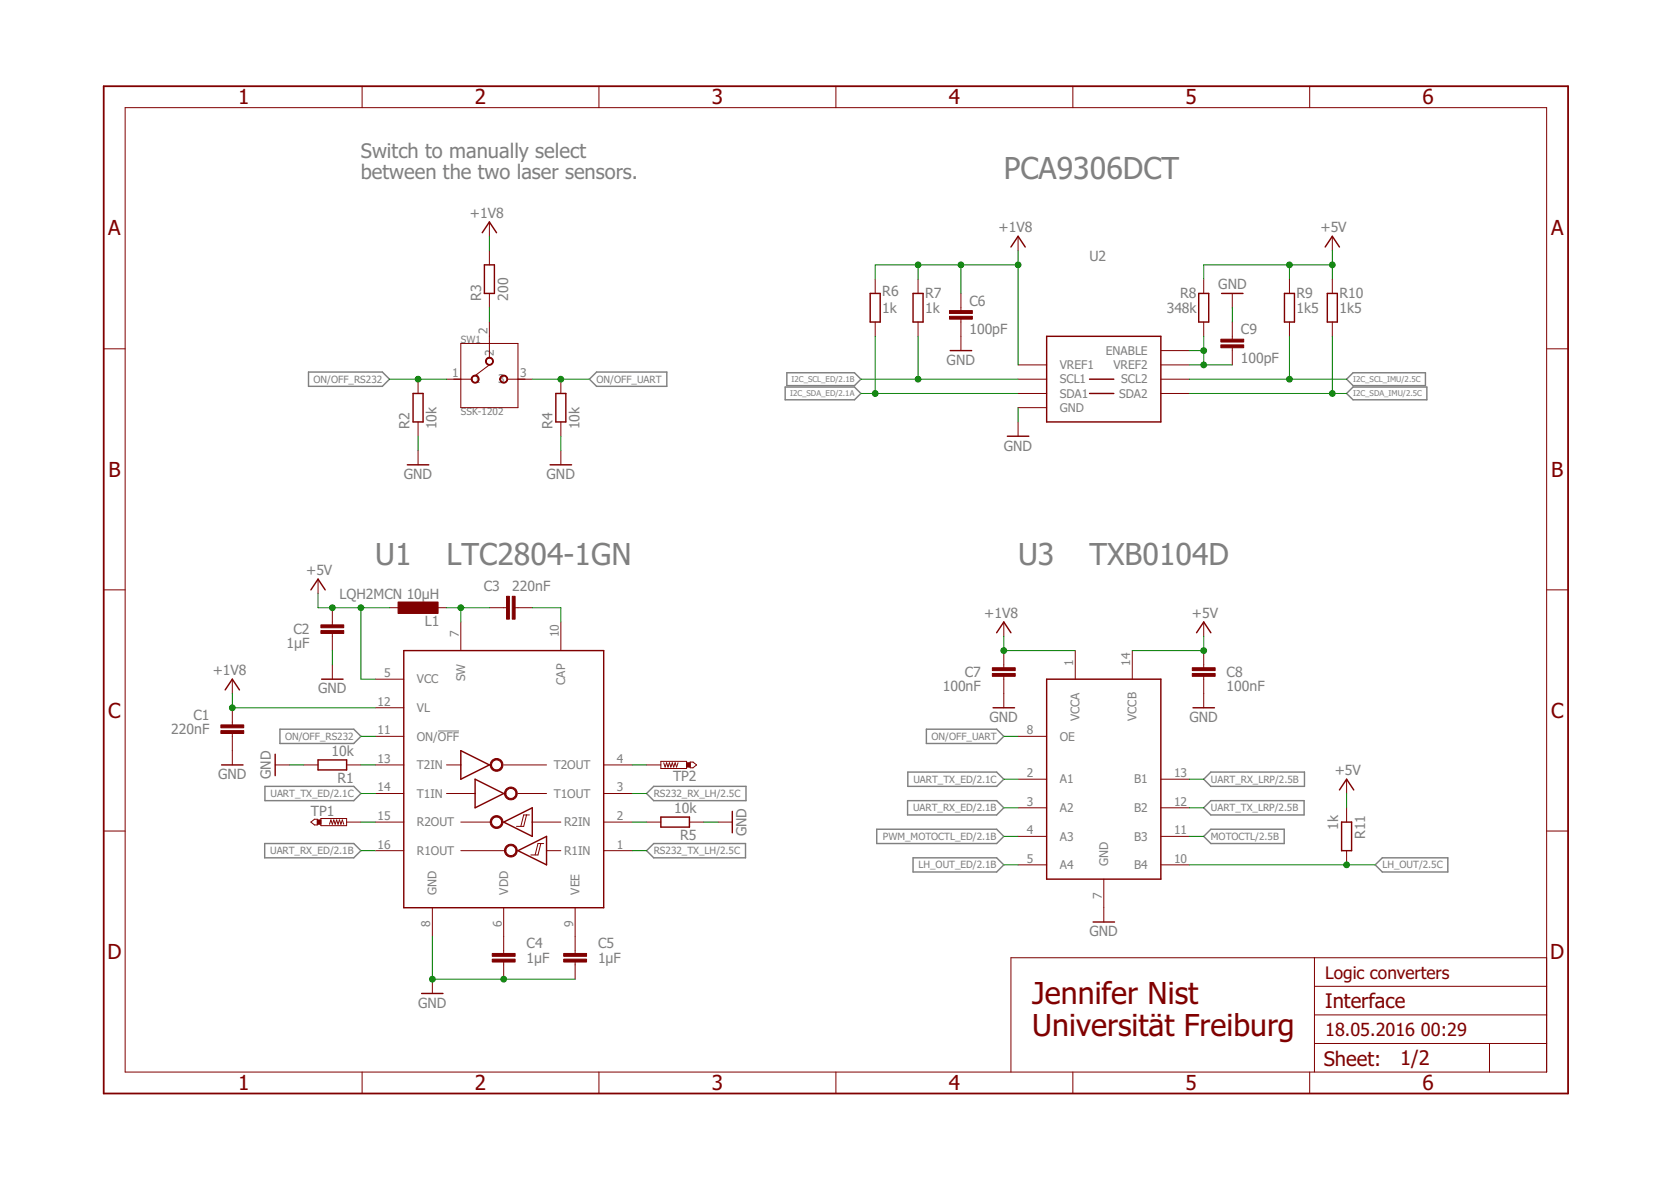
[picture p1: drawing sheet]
<svg xmlns="http://www.w3.org/2000/svg" width="297mm" height="210mm" viewBox="0 0 297 210" stroke-linecap="round" stroke-linejoin="round" font-family="sans-serif">
<path d="M77.9 129.9h3.7" fill="none" stroke="#808080" stroke-width=".18"/>
<g fill="none" stroke="#808080" stroke-width=".25">
<path d="M54.8 66.1h13.2l1.2 1.3-1.2 1.3h-13.2zM104.8 67.4l1.2-1.3h12.5v2.6h-12.5zM139.6 68.8h12.3l1.1 1.1-1.1 1.2h-12.3zM139.9 66.3h12l1.1 1.1-1.1 1.1h-12zM239.4 67.4l1.1-1.1h12.9v2.2h-12.9zM239.4 69.9l1.1-1.1h13.1v2.3h-13.1zM47.1 139.8h15.8l1.3 1.2-1.3 1.3h-15.8zM49.8 129.6h13.1l1.3 1.3-1.3 1.2h-13.1zM161.4 137.2h15.8l1.2 1.3-1.2 1.3h-15.8zM164.7 129.6h12.5l1.2 1.3-1.2 1.2h-12.5zM214 138.5l1.2-1.3h16.7v2.6h-16.7zM47.1 149.9h15.8l1.3 1.3-1.3 1.3h-15.8z"/>
<path d="M114.9 151.2l1.3-1.3h16.3v2.6h-16.3zM114.9 141l1.3-1.2h16.4v2.5h-16.4zM155.9 147.4h21.3l1.2 1.3-1.2 1.2h-21.3zM161.3 142.3h15.9l1.2 1.3-1.2 1.2h-15.9zM162.3 152.5h14.9l1.2 1.2-1.2 1.3h-14.9zM214 148.7l1.2-1.3h13.1v2.5h-13.1zM214 143.6l1.2-1.3h16.6v2.5h-16.6zM244.5 153.7l1.2-1.2h11.7v2.5h-11.7z"/>
</g>
<g fill="none" stroke="#800000" stroke-width=".25">
<path d="M85.7 41.4l1.3-1.9 1.3 1.9M86.1 47.1h1.8v5.1h-1.8zM154.7 52.2h1.8v5h-1.8zM162.3 52.2h1.8v5h-1.8zM179.7 43.9l1.3-1.9 1.2 1.9M186.1 59.8h20.3v15.2h-20.3zM213.1 52.2h1.8v5h-1.8zM217.1 52.2h3.9M228.3 52.2h1.8v5h-1.8zM235.6 43.9l1.2-1.9 1.3 1.9M235.9 52.2h1.8v5h-1.8zM73.4 69.9h1.8v5.1h-1.8z"/>
<path d="M98.8 69.9h1.8v5.1h-1.8zM168.9 62.3h3.8M179.1 77.5h3.8M193.7 67.4h4.3M193.7 69.9h4.3M72.4 82.6h3.8M97.8 82.6h3.8M55.3 104.8l1.2-1.9 1.3 1.9M71.8 115.6h35.5v45.7h-35.5zM177.2 112.5l1.2-1.9 1.3 1.9M212.7 112.5l1.3-1.9 1.2 1.9M39.4 136h3.8"/>
<path d="M40 122.6l1.3-1.9 1.3 1.9M48.9 134v3.9M56.5 135.1h5.1v1.7h-5.1zM57.2 120.7h3.8M81.9 133.4l5.1 2.6-5.1 2.5zM84.5 138.5l5 2.5-5 2.6zM176.5 125.8h3.8M186.1 120.7h20.3v35.6h-20.3zM212.1 125.8h3.8M89.5 146.1l5.1-2.5v5.1zM92.1 151.2l5.1-2.5v5zM117.5 145.2h5.1v1.8h-5.1z"/>
<path d="M130.2 144.2v3.8M238.1 140.4l1.3-1.9 1.2 1.9M238.5 146.1h1.8v5.1h-1.8zM75 176.6h3.7M194.3 163.9h3.8"/>
</g>
<g fill="none" stroke="#800000" stroke-width=".18">
<path d="M22.2 19.1h252.7v171.4h-252.7zM64.4 15.3v3.8M106.5 15.3v3.8M148.6 15.3v3.8M190.7 15.3v3.8M232.8 15.3v3.8M87 39.5v2.5M87 44.5v2.6M87 52.2v2.5M87 57.2v6.4M155.6 49.6v2.6M155.6 57.2v2.6"/>
<path d="M163.2 49.6v2.6M163.2 57.2v2.6M170.8 52.2v3M170.8 56.7v5.6M181 42v2.5M214 49.6v2.6M214 57.2v2.6M219.1 52.2v2.5M219.1 57.2v3.1M229.2 49.6v2.6M229.2 57.2v2.6M236.8 42v2.5"/>
<path d="M236.8 49.6v2.6M236.8 57.2v2.6M18.4 62h3.8M74.3 67.4v2.5M74.3 75v2.5M79.4 67.4h4.4M81.9 61h10.2v11.5h-10.2zM87 64.9l-2.5 1.9M90.2 67.4h4.4M99.7 67.4v2.5M99.7 75v2.5M181 69.9h5.1"/>
<path d="M181 67.4h5.1M181 64.9h5.1M181 72.5h5.1M181 75v2.5M206.4 69.9h5M206.4 67.4h5M206.4 62.3h5M206.4 64.9h5M219.1 61.8v3.1M274.9 62h3.8M74.3 80.1v2.5M99.7 80.1v2.5"/>
<path d="M18.4 104.8h3.8M56.5 102.9v2.6M59.1 108v3.1M59.1 112.6v3M59.1 118.2v2.5M69.2 108h2.6M76.9 108h2.5M81.9 110.6v5M87 108h3M91.6 108h3M99.7 110.6v5M178.4 110.6v2.5"/>
<path d="M178.4 115.6v3.1M191.1 115.6v5.1M201.3 115.6v5.1M214 110.6v2.5M214 115.6v3.1M274.9 104.8h3.8M41.3 120.7v2.6M41.3 125.8v3M41.3 130.4v5.6M48.9 136h2.6M54 136h2.5M61.6 136h2.6"/>
<path d="M66.7 120.7h5.1M66.7 125.8h5.1M66.7 130.9h5.1M66.7 136h5.1M79.4 136h2.5M89.5 136h7.7M107.3 136h5.1M114.9 136h2.6M117.5 135.3h4.5v1.3h-4.5zM118 135.6l.2 .7 .3-.7 .2 .7 .3-.7 .3 .7 .2-.7 .3 .7 .2-.7 .3 .7 .2-.7M122.7 135.4h.5l.6 .6-.6 .5h-.5zM178.4 120.2v5.6"/>
<path d="M181 130.9h5.1M181 138.5h5.1M206.4 138.5h5M214 120.2v5.6M239.4 138.5v2.5M18.4 147.7h3.8M55.3 146.1l.6-.5h.5v1h-.5zM57 145.5h4.6v1.2h-4.6zM58.6 146.5l.2-.8 .3 .8 .2-.8 .3 .8 .2-.8 .3 .8 .2-.8 .3 .8 .3-.8 .2 .8M61.6 146.1h2.6M66.7 141h5.1M66.7 146.1h5.1"/>
<path d="M66.7 151.2h5.1M79.4 141h5.1M81.9 146.1h5.1M81.9 151.2h7.6M92.1 141h5.1M93.6 144.8l-.5 2.1h-1.3M94.1 144.8h-1l-.5 2.1M94.6 146.1h5.1M96.1 149.9l-.5 2.1h-1.2M96.6 149.9h-1l-.5 2.1M97.2 151.2h2.5M107.3 141h5.1"/>
<path d="M107.3 146.1h5.1M107.3 151.2h5.1M114.9 146.1h2.6M122.6 146.1h2.5M127.6 146.1h2.6M181 153.7h5.1M181 148.7h5.1M181 143.6h5.1M196.2 156.3v7.6M206.4 153.7h5M206.4 148.7h5M206.4 143.6h5"/>
<path d="M239.4 143.6v2.5M239.4 151.2v2.5M274.9 147.7h3.8M76.9 161.3v5.1M76.9 174v2.6M89.5 161.3v8.2M89.5 171v3M102.2 161.3v8.2M102.2 171v3M233.7 170.2v20.3M233.7 175.3h41.2M274.9 170.2h-95.2v20.3"/>
<path d="M64.4 190.5v3.9M106.5 190.5v3.9M148.6 190.5v3.9M190.7 190.5v3.9M232.8 190.5v3.9M233.7 185.5h41.2M233.7 180.4h41.2M264.8 185.5v5"/>
</g>
<g fill="#800000" stroke="#800000" stroke-width=".18">
<path d="M90.1 140.2a1.14 1.14 0 0 1 1.7 .3 1.14 1.14 0 0 1-.7 1.6 1.14 1.14 0 0 1-1.4-1.1h.2a.89 .89 0 0 1 1.2-.8 .89 .89 0 0 1 .3 1.4 .89 .89 0 0 1-1.4-.3l-.1-.3h-.2l.2-.6z" fill-rule="evenodd"/>
<path d="M87.5 135.1a1.14 1.14 0 0 1 1.8 .3 1.14 1.14 0 0 1-.8 1.7 1.14 1.14 0 0 1-1.4-1.1h.3a.89 .89 0 0 1 1.2-.9 .89 .89 0 0 1 .3 1.5 .89 .89 0 0 1-1.5-.4v-.2h-.3z" fill-rule="evenodd"/>
<path d="M87.5 145.2a1.14 1.14 0 0 1 1.8 .4 1.14 1.14 0 0 1-.8 1.6 1.14 1.14 0 0 1-1.4-1.1h.3a.89 .89 0 0 1 1.2-.9 .89 .89 0 0 1 .3 1.5 .89 .89 0 0 1-1.5-.4v-.2h-.3l.2-.6z" fill-rule="evenodd"/>
<path d="M90.1 150.3a1.14 1.14 0 0 1 1.7 .4 1.14 1.14 0 0 1-.7 1.6 1.14 1.14 0 0 1-1.4-1.1h.2a.89 .89 0 0 1 1.2-.9 .89 .89 0 0 1 .3 1.5 .89 .89 0 0 1-1.4-.4l-.1-.2h-.2l.2-.6z" fill-rule="evenodd"/>
<path d="M83.9 66.9a.71 .71 0 0 1 1.2 .1 .71 .71 0 0 1-.4 1.1 .71 .71 0 0 1-.9-.7h.1a.55 .55 0 0 1 .8-.5 .55 .55 0 0 1 .2 .9 .55 .55 0 0 1-1-.2v-.2h-.1z" fill-rule="evenodd"/>
<path d="M86.5 63.8a.71 .71 0 0 1 1.1 0 .71 .71 0 0 1-.4 1.1 .71 .71 0 0 1-.9-.7h.1a.55 .55 0 0 1 .8-.5 .55 .55 0 0 1 .2 .9 .55 .55 0 0 1-.9-.2l-.1-.2h-.1z" fill-rule="evenodd"/>
<path d="M89 66.9a.71 .71 0 0 1 1.1 .1 .71 .71 0 0 1-.3 1.1 .71 .71 0 0 1-1-.7h.2a.55 .55 0 0 1 .7-.5 .55 .55 0 0 1 .2 .9 .55 .55 0 0 1-.9-.2v-.2h-.2z" fill-rule="evenodd"/>
</g>
<g fill="#800000" stroke="#800000" stroke-width=".18">
<path d="M87.5 170.5h4.1v.5h-4.1z"/>
<path d="M87.5 169.5h4.1v.5h-4.1z"/>
<path d="M70.8 107h7.1v2h-7.1z"/>
<path d="M100.2 170.5h4.1v.5h-4.1z"/>
<path d="M100.2 169.5h4.1v.5h-4.1z"/>
<path d="M57 111.1h4.1v.5h-4.1z"/>
<path d="M57 112.1h4.1v.5h-4.1z"/>
<path d="M39.3 128.8h4v.5h-4z"/>
<path d="M39.3 129.9h4v.5h-4z"/>
<path d="M91.1 106h.5v4h-.5z"/>
<path d="M90 106h.6v4h-.6z"/>
<path d="M217 60.3h4.1v.5h-4.1z"/>
<path d="M217 61.3h4.1v.5h-4.1z"/>
<path d="M176.4 119.7h4.1v.5h-4.1z"/>
<path d="M176.4 118.7h4.1v.5h-4.1z"/>
<path d="M211.9 119.7h4.1v.5h-4.1z"/>
<path d="M211.9 118.7h4.1v.5h-4.1z"/>
<path d="M168.8 55.2h4v.5h-4z"/>
<path d="M168.8 56.2h4v.5h-4z"/>
<path d="M122 135.6h.7v.7h-.7z"/>
<path d="M56.4 145.7h.6v.8h-.6z"/>
</g>
<path d="M18.4 15.3h260.3v179.1h-260.3z" fill="none" stroke="#800000" stroke-width=".32"/>
<g fill="none" stroke="#008000" stroke-width=".18">
<path d="M87 42v2.5M87 54.7v2.5M155.6 59.8v10.1M163.2 47.1v2.5M163.2 59.8v7.6M170.8 47.1v5.1M181 47.1h-25.4v2.5M181 44.5v20.4M214 59.8v5.1M219.1 54.7v2.5M229.2 47.1v2.5M229.2 59.8v7.6"/>
<path d="M236.8 47.1h-22.8v2.5M236.8 44.5v5.1M236.8 59.8v10.1M69.2 67.4h10.2M74.3 77.5v2.6M94.6 67.4h10.2M99.7 77.5v2.6M153 67.4h28M153 69.9h28M181 72.5v2.5M211.4 67.4h28M211.4 69.9h28"/>
<path d="M211.4 64.9h7.7M211.4 62.3h2.6M56.5 105.5v2.5h12.7M59.1 115.6v2.6M64.2 108v12.7h2.5M79.4 108h7.6M81.9 108v2.6M94.6 108h5.1v2.6M178.4 113.1v2.5h12.7M214 113.1v2.5h-12.7M41.3 123.3v2.5h25.4M51.5 136h2.5"/>
<path d="M64.2 136h2.5M64.2 130.9h2.5M112.4 136h2.5M178.4 138.5h2.6M178.4 130.9h2.6M211.4 138.5h2.6M64.2 146.1h2.5M64.2 151.2h2.5M64.2 141h2.5M112.4 146.1h2.5M112.4 151.2h2.5M112.4 141h2.5"/>
<path d="M125.1 146.1h2.5M178.4 143.6h2.6M178.4 148.7h2.6M178.4 153.7h2.6M211.4 143.6h2.6M211.4 148.7h2.6M211.4 153.7h33.1M239.4 141v2.6M76.9 166.4v7.6h25.3"/>
</g>
<g fill="#008000" stroke="#008000" stroke-width=".18">
<circle cx="163.2" cy="67.4" r=".51"/>
<circle cx="155.6" cy="69.9" r=".51"/>
<circle cx="76.9" cy="174" r=".51"/>
<circle cx="89.5" cy="174" r=".51"/>
<circle cx="214" cy="64.9" r=".51"/>
<circle cx="214" cy="62.3" r=".51"/>
<circle cx="229.2" cy="67.4" r=".51"/>
<circle cx="236.8" cy="69.9" r=".51"/>
<circle cx="163.2" cy="47.1" r=".51"/>
<circle cx="170.8" cy="47.1" r=".51"/>
<circle cx="181" cy="47.1" r=".51"/>
<circle cx="41.3" cy="125.8" r=".51"/>
<circle cx="178.4" cy="115.6" r=".51"/>
<circle cx="64.2" cy="108" r=".51"/>
<circle cx="59.1" cy="108" r=".51"/>
<circle cx="229.2" cy="47.1" r=".51"/>
<circle cx="236.8" cy="47.1" r=".51"/>
<circle cx="214" cy="115.6" r=".51"/>
<circle cx="81.9" cy="108" r=".51"/>
<circle cx="99.7" cy="67.4" r=".51"/>
<circle cx="239.4" cy="153.7" r=".51"/>
<circle cx="74.3" cy="67.4" r=".51"/>
</g>
<g font-size="5.4" fill="#808080">
<text x="178.4" y="31.8">PCA9306DCT</text>
<text x="66.7" y="100.4">U1</text>
<text x="79.4" y="100.4">LTC2804-1GN</text>
<text x="181" y="100.4">U3</text>
<text x="193.7" y="100.4">TXB0104D</text>
</g>
<g font-size="5.4" fill="#800000">
<text x="183.5" y="178.5">Jennifer Nist</text>
<text x="183.5" y="184.2">Universität Freiburg</text>
</g>
<g font-size="3.7" fill="#800000">
<text x="42.3" y="18.5">1</text>
<text x="84.4" y="18.5">2</text>
<text x="126.5" y="18.5">3</text>
<text x="168.7" y="18.5">4</text>
<text x="210.8" y="18.5">5</text>
<text x="252.9" y="18.5">6</text>
<text x="19.2" y="41.9">A</text>
<text x="275.7" y="41.9">A</text>
<text x="19.3" y="84.7">B</text>
<text x="275.8" y="84.7">B</text>
<text x="19.2" y="127.6">C</text>
<text x="275.7" y="127.6">C</text>
<text x="19.1" y="170.4">D</text>
<text x="275.6" y="170.4">D</text>
<text x="42.3" y="193.7">1</text>
<text x="84.4" y="193.7">2</text>
<text x="126.5" y="193.7">3</text>
<text x="168.7" y="193.7">4</text>
<text x="210.8" y="193.7">5</text>
<text x="252.9" y="193.7">6</text>
</g>
<g font-size="3.6" fill="#808080">
<text x="64.1" y="28">Switch to manually select</text>
<text x="64.1" y="31.8">between the two laser sensors.</text>
</g>
<g font-size="3.6" fill="#800000">
<text x="235.6" y="179.1">Interface</text>
<text x="235.3" y="189.4">Sheet:</text>
<text x="248.9" y="189.3">1/2</text>
</g>
<g font-size="3.2" fill="#800000">
<text x="235.6" y="184.2">18.05.2016</text>
<text x="252.6" y="184.2">00:29</text>
</g>
<text font-size="3.1" fill="#800000" x="235.6" y="174">Logic converters</text>
<g font-size="2.5" fill="#808080">
<text x="83.5" y="38.7">+1V8</text>
<text x="177.5" y="41.2">+1V8</text>
<text x="234.7" y="41.2">+5V</text>
<text x="193.7" y="46.3">U2</text>
<text x="85.5" y="53.4" transform="rotate(-90 85.5 53.4)">R3</text>
<text x="90.3" y="53.4" transform="rotate(-90 90.3 53.4)">200</text>
<text x="156.8" y="52.7">R6</text>
<text x="164.5" y="52.9">R7</text>
<text x="209.8" y="52.9">R8</text>
<text x="216.6" y="51.4">GND</text>
<text x="230.5" y="52.9">R9</text>
<text x="238.1" y="52.9">R10</text>
<text x="156.8" y="55.7">1k</text>
<text x="164.5" y="55.7">1k</text>
<text x="172.3" y="59.4">100pF</text>
<text x="172.3" y="54.3">C6</text>
<text x="207.4" y="55.7">348k</text>
<text x="220.6" y="59.4">C9</text>
<text x="230.5" y="55.7">1k5</text>
<text x="238.1" y="55.7">1k5</text>
<text x="168.3" y="64.8">GND</text>
<text x="220.6" y="64.5">100pF</text>
<text x="72.8" y="76.3" transform="rotate(-90 72.8 76.3)">R2</text>
<text x="77.6" y="76.3" transform="rotate(-90 77.6 76.3)">10k</text>
<text x="98.2" y="76.3" transform="rotate(-90 98.2 76.3)">R4</text>
<text x="103" y="76.3" transform="rotate(-90 103 76.3)">10k</text>
<text x="178.4" y="80.1">GND</text>
<text x="71.8" y="85.2">GND</text>
<text x="97.2" y="85.2">GND</text>
<text x="54.4" y="102.2">+5V</text>
<text x="60.4" y="106.5">LQH2MCN 10µH</text>
<text x="86" y="105.1">C3</text>
<text x="91.1" y="105.1">220nF</text>
<text x="52.1" y="112.7">C2</text>
<text x="75.5" y="111.3">L1</text>
<text x="175" y="109.8">+1V8</text>
<text x="211.9" y="109.8">+5V</text>
<text x="37.8" y="119.9">+1V8</text>
<text x="50.9" y="115.3">1µF</text>
<text x="56.5" y="123.3">GND</text>
<text x="167.6" y="122.9">100nF</text>
<text x="171.5" y="120.3">C7</text>
<text x="218" y="122.9">100nF</text>
<text x="218" y="120.3">C8</text>
<text x="30.5" y="130.5">220nF</text>
<text x="34.4" y="127.9">C1</text>
<text x="175.9" y="128.3">GND</text>
<text x="211.4" y="128.3">GND</text>
<text x="58.9" y="134.4">10k</text>
<text x="237.3" y="137.7">+5V</text>
<text x="38.8" y="138.5">GND</text>
<text x="48.1" y="138.4" transform="rotate(-90 48.1 138.4)">GND</text>
<text x="60" y="139.2">R1</text>
<text x="119.6" y="138.7">TP2</text>
<text x="55.3" y="145.1">TP1</text>
<text x="119.9" y="144.6">10k</text>
<text x="120.9" y="149.4">R5</text>
<text x="132.7" y="148.6" transform="rotate(-90 132.7 148.6)">GND</text>
<text x="237.9" y="147.4" transform="rotate(-90 237.9 147.4)">1k</text>
<text x="242.7" y="149.1" transform="rotate(-90 242.7 149.1)">R11</text>
<text x="193.7" y="166.4">GND</text>
<text x="93.6" y="171.1">1µF</text>
<text x="93.6" y="168.6">C4</text>
<text x="106.3" y="171.1">1µF</text>
<text x="106.3" y="168.6">C5</text>
<text x="74.3" y="179.1">GND</text>
</g>
<g font-size="2.1" fill="#808080">
<text x="86.6" y="59.4" transform="rotate(-90 86.6 59.4)">2</text>
<text x="87.8" y="63.3" transform="rotate(-90 87.8 63.3)">2</text>
<text x="188.4" y="65.6">VREF1</text>
<text x="196.6" y="63.1">ENABLE</text>
<text x="197.9" y="65.6">VREF2</text>
<text x="80.4" y="67">1</text>
<text x="84.3" y="68.1">1</text>
<text x="88.6" y="68.1">3</text>
<text x="92.4" y="67">3</text>
<text x="188.4" y="70.7">SDA1</text>
<text x="188.4" y="68.1">SCL1</text>
<text x="198.9" y="70.7">SDA2</text>
<text x="199.3" y="68.1">SCL2</text>
<text x="188.4" y="73.2">GND</text>
<text x="81.6" y="113.3" transform="rotate(-90 81.6 113.3)">7</text>
<text x="99.3" y="113.3" transform="rotate(-90 99.3 113.3)">10</text>
<text x="190.8" y="118.4" transform="rotate(-90 190.8 118.4)">1</text>
<text x="200.9" y="118.4" transform="rotate(-90 200.9 118.4)">14</text>
<text x="67.1" y="125.4">12</text>
<text x="68.3" y="120.4">5</text>
<text x="74.1" y="121.5">VCC</text>
<text x="82.7" y="121.1" transform="rotate(-90 82.7 121.1)">SW</text>
<text x="100.5" y="121.7" transform="rotate(-90 100.5 121.7)">CAP</text>
<text x="67.1" y="130.5">11</text>
<text x="74.1" y="126.6">VL</text>
<text x="74.1" y="131.6">ON/OFF</text>
<text x="182.5" y="130.5">8</text>
<text x="188.4" y="131.6">OE</text>
<text x="191.9" y="128.2" transform="rotate(-90 191.9 128.2)">VCCA</text>
<text x="202" y="128.2" transform="rotate(-90 202 128.2)">VCCB</text>
<text x="67.1" y="135.6">13</text>
<text x="74.1" y="136.7">T2IN</text>
<text x="98.4" y="136.7">T2OUT</text>
<text x="109.7" y="135.6">4</text>
<text x="67.1" y="140.7">14</text>
<text x="74.1" y="141.8">T1IN</text>
<text x="98.4" y="141.8">T1OUT</text>
<text x="109.7" y="140.7">3</text>
<text x="182.5" y="143.2">3</text>
<text x="182.5" y="138.1">2</text>
<text x="188.4" y="139.2">A1</text>
<text x="201.6" y="139.2">B1</text>
<text x="208.7" y="143.2">12</text>
<text x="208.7" y="138.1">13</text>
<text x="67.1" y="145.7">15</text>
<text x="74.1" y="146.9">R2OUT</text>
<text x="100.3" y="146.9">R2IN</text>
<text x="109.7" y="145.7">2</text>
<text x="182.5" y="148.3">4</text>
<text x="188.4" y="149.4">A3</text>
<text x="188.4" y="144.3">A2</text>
<text x="201.6" y="149.4">B3</text>
<text x="201.6" y="144.3">B2</text>
<text x="208.7" y="148.3">11</text>
<text x="67.1" y="150.8">16</text>
<text x="74.1" y="151.9">R1OUT</text>
<text x="100.3" y="151.9">R1IN</text>
<text x="109.7" y="150.8">1</text>
<text x="182.5" y="153.4">5</text>
<text x="188.4" y="154.5">A4</text>
<text x="197" y="153.9" transform="rotate(-90 197 153.9)">GND</text>
<text x="201.6" y="154.5">B4</text>
<text x="208.7" y="153.4">10</text>
<text x="77.6" y="159" transform="rotate(-90 77.6 159)">GND</text>
<text x="90.3" y="159" transform="rotate(-90 90.3 159)">VDD</text>
<text x="103" y="159" transform="rotate(-90 103 159)">VEE</text>
<text x="195.8" y="159.8" transform="rotate(-90 195.8 159.8)">7</text>
<text x="76.5" y="164.8" transform="rotate(-90 76.5 164.8)">8</text>
<text x="89.2" y="164.8" transform="rotate(-90 89.2 164.8)">6</text>
<text x="101.9" y="164.8" transform="rotate(-90 101.9 164.8)">9</text>
</g>
<g font-size="1.8" fill="#808080">
<text x="81.9" y="61">SW1</text>
<text x="55.7" y="68">ON/OFF_RS232</text>
<text x="106.1" y="68">ON/OFF_UART</text>
<text x="81.9" y="73.7">SSK-1202</text>
<text x="50.7" y="131.5">ON/OFF_RS232</text>
<text x="165.6" y="131.5">ON/OFF_UART</text>
<text x="48.1" y="141.7">UART_TX_ED/2.1C</text>
<text x="116.2" y="141.7">RS232_RX_LH/2.5C</text>
<text x="162.4" y="139.1">UART_TX_ED/2.1C</text>
<text x="215.3" y="139.1">UART_RX_LRP/2.5B</text>
<text x="156.9" y="149.3">PWM_MOTOCTL_ED/2.1B</text>
<text x="162.3" y="144.2">UART_RX_ED/2.1B</text>
<text x="215.3" y="144.2">UART_TX_LRP/2.5B</text>
<text x="215.3" y="149.3">MOTOCTL/2.5B</text>
<text x="48" y="151.8">UART_RX_ED/2.1B</text>
<text x="116.2" y="151.8">RS232_TX_LH/2.5C</text>
<text x="163.3" y="154.4">LH_OUT_ED/2.1B</text>
<text x="245.7" y="154.4">LH_OUT/2.5C</text>
</g>
<g font-size="1.4" fill="#808080">
<text x="140.4" y="70.4">I2C_SDA_ED/2.1A</text>
<text x="140.7" y="67.9">I2C_SCL_ED/2.1B</text>
<text x="240.5" y="67.9">I2C_SCL_IMU/2.5C</text>
<text x="240.5" y="70.4">I2C_SDA_IMU/2.5C</text>
</g>
</svg>
